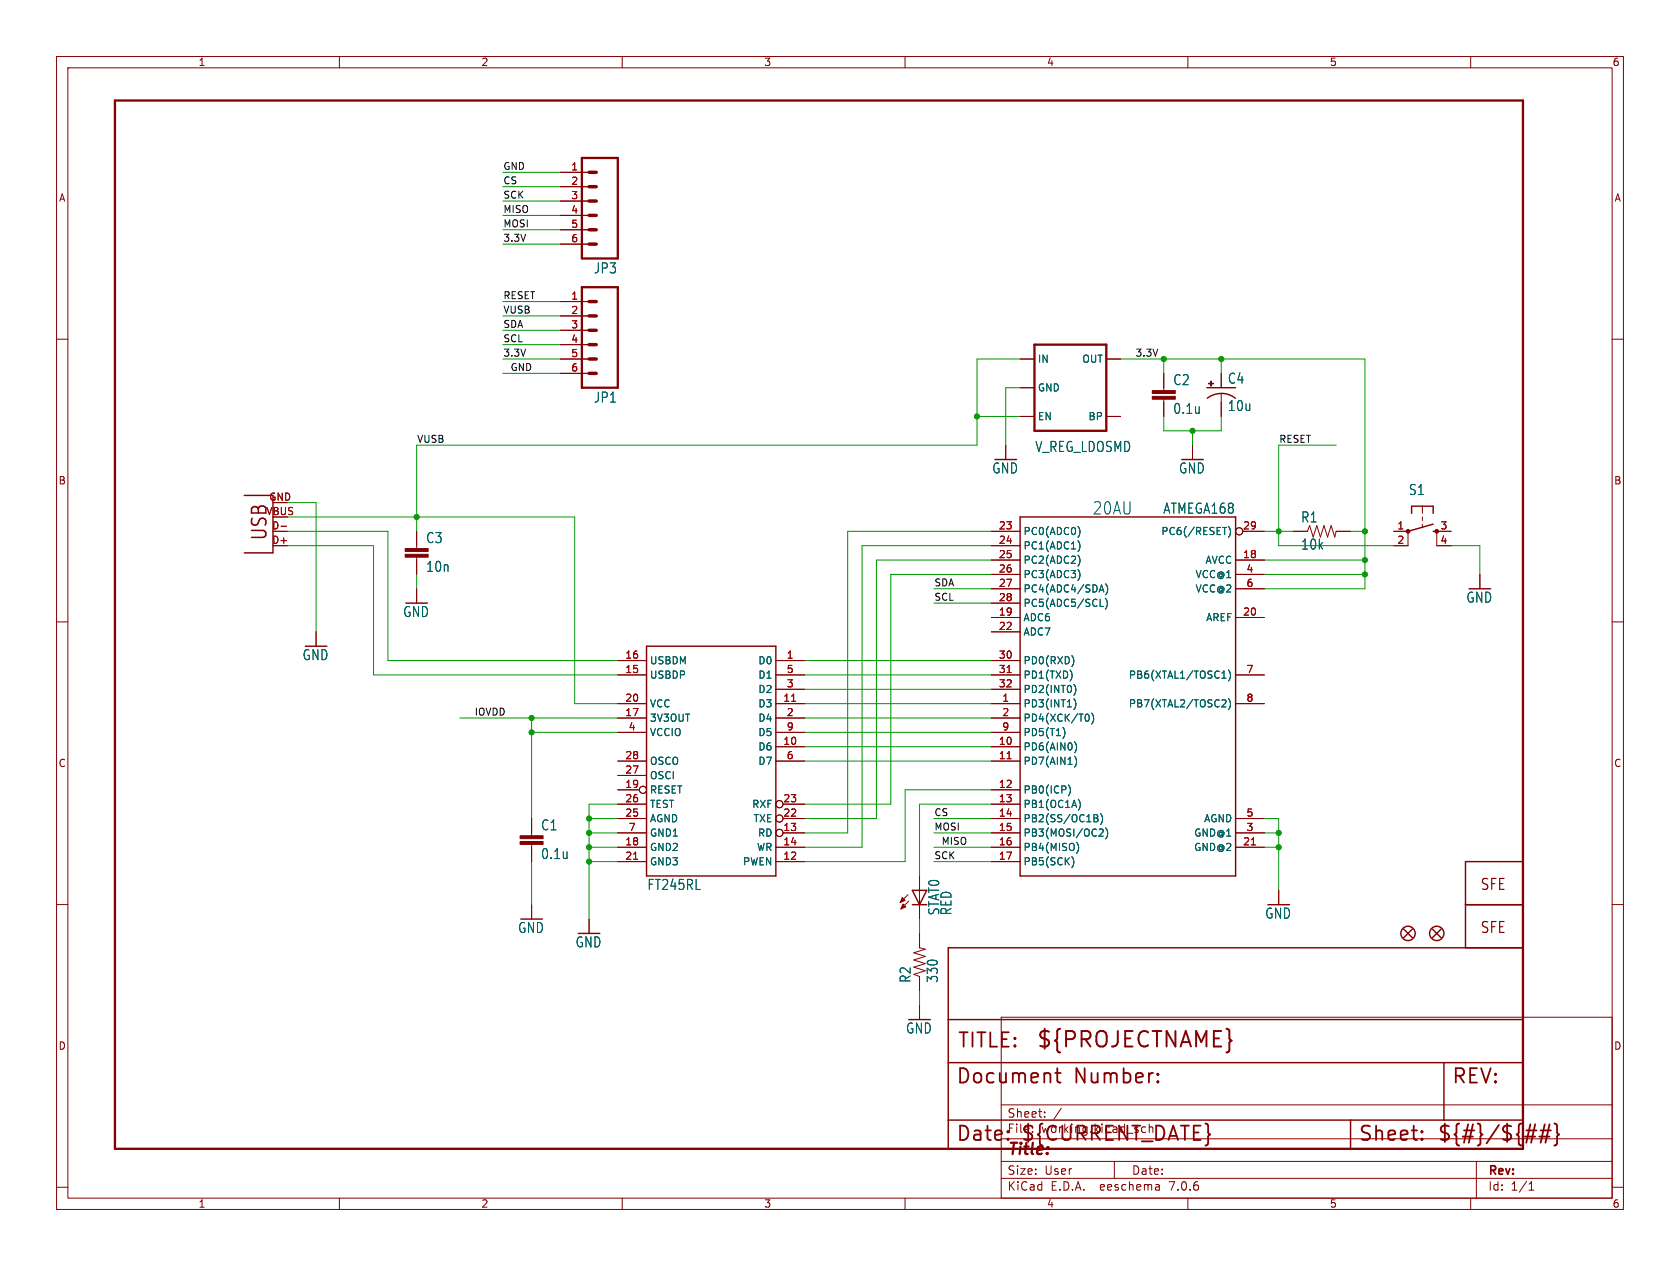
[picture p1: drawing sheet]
<svg xmlns="http://www.w3.org/2000/svg" width="297mm" height="224mm" viewBox="0 0 297 224" stroke-linecap="round" stroke-linejoin="round" font-family="sans-serif">
<g fill="none" stroke="#840000" stroke-width=".18">
<path d="M10 10h277v203.9h-277zM12 12h273v199.9h-273zM60 10v2M110 10v2M160 10v2M210 10v2M260 10v2M99.1 30.5h5M99.1 33h5M99.1 35.6h5M99.1 38.1h5M10 60h2"/>
<path d="M99.1 53.3h5M99.1 55.9h5M99.1 58.4h5M99.1 40.6h5M99.1 43.2h5M285 60h2M99.1 61h5M99.1 63.5h5M99.1 66h5M177.8 78.7v2.6M180.3 63.5h2.6M180.3 68.6h2.6"/>
<path d="M180.3 73.7h2.6M195.6 63.5h2.5M195.6 73.7h2.5M205.7 66v3.1M205.7 70.6v3.1M210.8 78.7v2.6M215.9 66v2.6M215.9 69.6v4.1M48.3 94h2.5M73.7 94v3M73.7 98.6v3M175.3 94h5"/>
<path d="M175.3 99.1h5M175.3 96.5h5M218.4 99.1h5.1M219.7 94h3.8M228.6 94h2.5l.4-1 .7 2 .6-2 .6 2 .7-2 .6 2 .6-2 .7 2 .2-1h2.6M246.4 94h2.5v2.5h-2.5M251.5 89.5v1.3M251.5 91.4v.7M251.5 92.7v.6M256.5 94h-2.5v2.5h2.5M10 110h2M55.9 111.8v2.5"/>
<path d="M73.7 104.1v2.6M109.2 116.8h5.1M109.2 119.4h5.1M137.2 116.8h5M137.2 119.4h5M175.3 109.2h5M175.3 111.8h5M175.3 101.6h5M175.3 104.1h5M175.3 106.7h5M175.3 116.8h5M175.3 119.4h5"/>
<path d="M218.4 109.2h5.1M218.4 101.6h5.1M218.4 104.1h5.1M218.4 119.4h5.1M261.6 101.6v2.5M285 110h2M109.2 124.5h5.1M109.2 134.6h5.1M109.2 139.7h3.8M109.2 127h5.1M109.2 129.5h5.1M109.2 137.2h5.1"/>
<path d="M137.2 124.5h5M137.2 132.1h5M137.2 134.6h5M137.2 127h5M137.2 121.9h5M137.2 129.5h5M175.3 124.5h5M175.3 132.1h5M175.3 134.6h5M175.3 139.7h5M175.3 127h5M175.3 121.9h5"/>
<path d="M175.3 129.5h5M218.4 124.5h5.1M10 160h2M94 144.8v3M94 149.4v3M109.2 142.2h5.1M109.2 144.8h5.1M109.2 147.3h5.1M109.2 149.9h5.1M109.2 152.4h5.1M137.2 149.9h5M137.2 152.4h5"/>
<path d="M138.4 142.2h3.8M138.4 144.8h3.8M138.4 147.3h3.8M160.5 158.2l-1.4 1.4M160.7 159.4l-1.4 1.4M162.6 154.9v7.7M175.3 142.2h5M175.3 144.8h5M175.3 147.3h5M175.3 149.9h5M175.3 152.4h5M218.4 144.8h5.1"/>
<path d="M218.4 147.3h5.1M218.4 149.9h5.1M226.1 157.5v2.5M285 160h2M94 160v2.6M104.1 162.6v2.5M162.6 165.1v2.5l1 .3-2.1 .6 2.1 .7-2.1 .6 2.1 .6-2.1 .7 2.1 .6-2.1 .6 1.1 .4v2.6M162.6 177.8v2.5M177 179.9h108v32h-108zM177 195.4h108M184.7 197.5v.1M184.7 196.7v.1"/>
<path d="M187.6 196l-1.3 2M10 210h2M60 211.9v2M110 211.9v2M160 211.9v2M177 208.4h108M177 205.4h108M177 201.4h108M197 205.4v3M204.9 209.6l.1 .9M205 210.4l-.2 .1M205 209.9h-.2"/>
<path d="M210 211.9v2M260 211.9v2M261 205.4v6.5M270.3 210.5h.9M270.3 209.4l.4-.4v1.5M285 210h2"/>
<circle cx="219.1" cy="94" r=".63"/>
<circle cx="113.7" cy="139.7" r=".63"/>
<circle cx="137.8" cy="147.3" r=".63"/>
<circle cx="137.8" cy="142.2" r=".63"/>
<circle cx="137.8" cy="144.8" r=".63"/>
</g>
<g fill="#840000" stroke="#840000" stroke-width=".18">
<path d="M91.9 148.8h4.1v.6h-4.1z"/>
<path d="M91.9 147.8h4.1v.5h-4.1z"/>
<path d="M213.6 67.8h.9v.1h-.9z"/>
<path d="M214 67.4h.2v.9h-.2z"/>
<path d="M71.6 98h4.1v.6h-4.1z"/>
<path d="M71.6 97h4.1v.5h-4.1z"/>
<path d="M159.5 158.8l.5 .5-.9 .3z"/>
<path d="M159.6 159.9l.5 .5-.8 .4z"/>
<path d="M203.7 70.1h4.1v.5h-4.1z"/>
<path d="M203.7 69.1h4.1v.5h-4.1z"/>
<circle cx="248.9" cy="94" r=".33"/>
<circle cx="254" cy="94" r=".33"/>
</g>
<g fill="none" stroke="#840000" stroke-width=".25">
<path d="M213.4 68.6h5M215.9 69.6a4.1 4.1 0 0 0-2.5 .8M215.9 69.6a4.1 4.1 0 0 1 2.5 .8M43.2 87.6h5.1v10.2h-5.1M180.3 91.4h38.1v63.5h-38.1zM249.6 90.8v-1.3h3.8v1.3M253.4 92.7l-4.5 1.3M253.4 94h.6M114.3 114.3h22.9v40.6h-22.9zM161.3 157.5h2.5l-1.2 2.5zM161.3 160h2.5M248.2 164.3l1.5 1.6"/>
<path d="M249.7 164.3l-1.5 1.6M253.2 164.3l1.6 1.6M254.8 164.3l-1.6 1.6M259.1 160h10.1M259.1 167.6v-15.2h10.1v50.8h-101.6v-35.6h101.6M167.6 198.1h101.6M167.6 180.3h101.6M167.6 188h101.6M238.8 198.1v5.1M255.3 188v10.1"/>
<circle cx="248.9" cy="165.1" r="1.27"/>
<circle cx="254" cy="165.1" r="1.27"/>
</g>
<path d="M20.3 17.8h248.9v185.4h-248.9zM102.9 27.9h6.3v17.8h-6.3zM102.9 50.8h6.3v17.8h-6.3zM182.9 61h12.7v15.2h-12.7z" fill="none" stroke="#840000" stroke-width=".41"/>
<path d="M104.1 30.5h1.3M104.1 33h1.3M104.1 35.6h1.3M104.1 38.1h1.3M104.1 53.3h1.3M104.1 55.9h1.3M104.1 58.4h1.3M104.1 40.6h1.3M104.1 43.2h1.3M104.1 61h1.3M104.1 63.5h1.3M104.1 66h1.3" fill="none" stroke="#840000" stroke-width=".61"/>
<path d="M49.7 93.1h.9M178 119h.8M139.9 124h.8M178 134.2h.8M112 152h.7M221.2 149.4h.7" fill="none" stroke="#a90000" stroke-width=".18"/>
<g fill="none" stroke="#006464" stroke-width=".18">
<path d="M190.6 93.2a1.49 1.49 0 0 1 0 1.8M190.6 95.7a1.49 1.49 0 0 1 0 1.8M190.6 98.2a1.49 1.49 0 0 1 0 1.9M216.1 93.3h.8M217.2 93.1a1.46 1.46 0 0 1 0 1.9M189.5 119.1v.8M189.7 116.2l.1 .6-.1 .9M190.6 100.8a1.49 1.49 0 0 1 0 1.8M194.4 104.4h.6M194.5 107.3h.6M194.7 103.4l.5 1.3M195.4 105.8a1.46 1.46 0 0 1 0 1.9"/>
<path d="M195.5 103.3a1.46 1.46 0 0 1 0 1.9M216 120h.7M216.3 118.9l.1-.2v1.3M217.2 118.5a1.46 1.46 0 0 1 0 1.9M188 128.7a1.49 1.49 0 0 1 0 1.8M188.9 138.8a1.46 1.46 0 0 1 0 2M189.8 123.6a1.46 1.46 0 0 1 0 1.9M189.8 121a1.46 1.46 0 0 1 0 2M190 131.2a1.46 1.46 0 0 1 0 1.9M190 133.7a1.46 1.46 0 0 1 0 2M192.1 126.3a.68 .68 0 0 1 .5 .6 .68 .68 0 0 1-.5 .7M193 126.1a1.46 1.46 0 0 1 0 2"/>
<path d="M216.2 123.8h.4l.1 .3-.7 .9h.7M217.2 123.6a1.46 1.46 0 0 1 0 1.9M189.5 151.6a1.47 1.47 0 0 1 0 1.9M190.4 149a1.49 1.49 0 0 1 0 1.9M190.6 141.4a1.46 1.46 0 0 1 0 1.9M193.4 144.1l.6 .1 .1 .3-.3 .2M193.4 144.7h.4M193.8 144.7l.3 .2v.3l-.7 .2M194.5 146.6l.4 .1 .1 .3-.7 .9h.7M194.6 143.9a1.46 1.46 0 0 1 0 1.9M195.5 146.4a1.46 1.46 0 0 1 0 2"/>
</g>
<g fill="none" stroke="#840000" stroke-width=".32">
<path d="M186.5 189.8h1M186.9 188.9v2.2l.1 .3 .5 .1M204.7 191.2l.1 .2-.1 .1M204.7 191.2l-.1 .2 .1 .1M204.7 189.9v.2M204.7 191.2v.3M204.7 189.9l.1 .1-.1 .1M204.7 189.9l-.1 .1 .1 .1M269.8 199.9h1.8M271.4 198.9l-.7 3.2M272.4 199.9h1.8M273.1 198.9l-.7 3.2"/>
<path d="M273.9 198.9l-.7 3.2M274.8 198.7l.3 .2 .2 .2v1.2l.3 .4-.3 .3v1.2l-.2 .3-.3 .1M178.2 201.4l.1 .1-.1 .1M251.4 201.4l.1 .1-.1 .1M251.4 201.4l-.1 .1 .1 .1M251.4 200.1v.2M251.4 201.4v.2M251.4 200.1l.1 .1-.1 .1M251.4 200.1l-.1 .1 .1 .1M269.6 201h1.8M272.1 201h1.8"/>
</g>
<g fill="none" stroke="#009600" stroke-width=".18">
<path d="M88.9 35.6h10.2M88.9 33h10.2M88.9 30.5h10.2M88.9 38.1h10.2M88.9 58.4h10.2M88.9 43.2h10.2M88.9 40.6h10.2M88.9 53.3h10.2M88.9 55.9h10.2M88.9 66h10.2M88.9 63.5h10.2M88.9 61h10.2"/>
<path d="M172.7 73.7h7.6M180.3 68.6h-2.5v10.1M180.3 63.5h-7.6v15.2h-99v15.3M198.1 63.5h43.2v40.6h-17.8M205.7 63.5v2.5M205.7 73.7v2.5h10.2v-2.5M210.8 76.2v2.5M215.9 63.5v2.5M236.2 78.7h-10.1v17.8h20.3M50.8 94h17.8v22.8h40.6M50.8 96.5h15.2v22.9h43.2M50.8 91.4h50.8v33.1h7.6"/>
<path d="M50.8 88.9h5.1v22.9M175.3 94h-25.4v53.3h-7.7M175.3 99.1h-20.4v45.7h-12.7M175.3 96.5h-22.9v53.4h-10.2M223.5 94h5.1M223.5 99.1h17.8M238.8 94h2.5M256.5 96.5h5.1v5.1M73.7 101.6v2.5M142.2 116.8h33.1M142.2 119.4h33.1M165.1 104.1h10.2"/>
<path d="M165.1 106.7h10.2M175.3 101.6h-17.8v40.6h-15.3M223.5 101.6h17.8M81.3 127h27.9M94 129.5h15.2M94 127v17.8M142.2 129.5h33.1M142.2 127h33.1M142.2 121.9h33.1M142.2 124.5h33.1M142.2 132.1h33.1M142.2 134.6h33.1"/>
<path d="M175.3 139.7h-15.3v12.7h-17.8M94 152.4v7.6M104.1 147.3h5.1M104.1 144.8h5.1M104.1 152.4h5.1M104.1 149.9h5.1M109.2 142.2h-5.1v20.4M165.1 147.3h10.2M165.1 144.8h10.2M165.1 152.4h10.2M165.1 149.9h10.2M175.3 142.2h-12.7v12.7"/>
<path d="M223.5 147.3h2.6M223.5 144.8h2.6v12.7M223.5 149.9h2.6M162.6 162.6v2.5M162.6 175.3v2.5"/>
</g>
<g fill="#009600" stroke="#009600" stroke-width=".18">
<circle cx="73.7" cy="91.4" r=".46"/>
<circle cx="94" cy="129.5" r=".46"/>
<circle cx="104.1" cy="149.9" r=".46"/>
<circle cx="104.1" cy="152.4" r=".46"/>
<circle cx="104.1" cy="147.3" r=".46"/>
<circle cx="104.1" cy="144.8" r=".46"/>
<circle cx="172.7" cy="73.7" r=".46"/>
<circle cx="215.9" cy="63.5" r=".46"/>
<circle cx="205.7" cy="63.5" r=".46"/>
<circle cx="210.8" cy="76.2" r=".46"/>
<circle cx="241.3" cy="101.6" r=".46"/>
<circle cx="241.3" cy="99.1" r=".46"/>
<circle cx="241.3" cy="94" r=".46"/>
<circle cx="226.1" cy="94" r=".46"/>
<circle cx="94" cy="127" r=".46"/>
<circle cx="226.1" cy="147.3" r=".46"/>
<circle cx="226.1" cy="149.9" r=".46"/>
</g>
<text font-size="3.8" fill="#840000" x="183.1" y="185.7">${PROJECTNAME}</text>
<g font-size="3.5" fill="#840000">
<text x="47.5" y="95.8" transform="rotate(-90 47.5 95.8)">USB</text>
<text x="169.2" y="185.7">TITLE:</text>
<text x="168.9" y="192.1">Document</text>
<text x="189.9" y="192.1">Number:</text>
<text x="256.5" y="192.1">REV:</text>
<text x="168.9" y="202.2">Date:</text>
<text x="180.3" y="202.2">${CURRENT_DATE}</text>
<text x="240" y="202.2">Sheet:</text>
<text x="254" y="202.2">${#}/${##}</text>
</g>
<text font-size="3" fill="#0000c2" x="193" y="91.2">20AU</text>
<text font-size="2.8" fill="#840000" x="178" y="204.8">Title:</text>
<g font-size="2.7" fill="#840000">
<text x="261.6" y="157.7">SFE</text>
<text x="261.6" y="165.3">SFE</text>
</g>
<g font-size="2.5" fill="#006464">
<text x="104.9" y="48.6">JP3</text>
<text x="104.9" y="71.4">JP1</text>
<text x="207.3" y="68.3">C2</text>
<text x="217" y="68.1">C4</text>
<text x="207.3" y="73.4">0.1u</text>
<text x="217" y="72.9">10u</text>
<text x="175.3" y="84">GND</text>
<text x="182.9" y="80.2">V_REG_LDOSMD</text>
<text x="208.3" y="84">GND</text>
<text x="249" y="87.8">S1</text>
<text x="205.6" y="91.1">ATMEGA168</text>
<text x="229.9" y="92.6">R1</text>
<text x="75.2" y="96.3">C3</text>
<text x="75.2" y="101.4">10n</text>
<text x="229.9" y="97.4">10k</text>
<text x="259.1" y="106.8">GND</text>
<text x="71.2" y="109.4">GND</text>
<text x="53.4" y="117">GND</text>
<text x="95.6" y="147.1">C1</text>
<text x="95.6" y="152.2">0.1u</text>
<text x="114.4" y="157.6">FT245RL</text>
<text x="166.3" y="162" transform="rotate(-90 166.3 162)">STAT0</text>
<text x="168.4" y="162" transform="rotate(-90 168.4 162)">RED</text>
<text x="91.5" y="165.2">GND</text>
<text x="101.7" y="167.8">GND</text>
<text x="223.6" y="162.7">GND</text>
<text x="161.2" y="173.9" transform="rotate(-90 161.2 173.9)">R2</text>
<text x="166" y="173.9" transform="rotate(-90 166 173.9)">330</text>
<text x="160.1" y="183">GND</text>
</g>
<g font-size="2.1" fill="#840000">
<text x="178" y="197.9">Sheet:</text>
<text x="178" y="200.6">File:</text>
<text x="184.1" y="200.6">working.kicad_sch</text>
<text x="178" y="208">Size:</text>
<text x="184.7" y="208">User</text>
<text x="200" y="208">Date:</text>
<text x="263" y="208.2">Rev:</text>
<text x="178" y="210.8">KiCad</text>
<text x="185.7" y="210.8">E.D.A.</text>
<text x="194.6" y="210.8">eeschema</text>
<text x="207" y="210.8">7.0.6</text>
<text x="263" y="210.8">Id:</text>
<text x="267.1" y="210.8">1/1</text>
</g>
<g font-size="1.8" fill="#840000">
<text x="35" y="11.9">1</text>
<text x="85" y="11.9">2</text>
<text x="135" y="11.9">3</text>
<text x="185" y="11.9">4</text>
<text x="235" y="11.9">5</text>
<text x="285" y="11.9">6</text>
<text x="10.3" y="35.9">A</text>
<text x="285.3" y="35.9">A</text>
<text x="10.3" y="85.9">B</text>
<text x="285.3" y="85.9">B</text>
<text x="10.3" y="135.9">C</text>
<text x="285.3" y="135.9">C</text>
<text x="10.3" y="185.9">D</text>
<text x="285.3" y="185.9">D</text>
<text x="35" y="213.8">1</text>
<text x="85" y="213.8">2</text>
<text x="135" y="213.8">3</text>
<text x="185" y="213.8">4</text>
<text x="235" y="213.8">5</text>
<text x="285" y="213.8">6</text>
</g>
<g font-size="1.8" fill="#a90000">
<text x="100.9" y="30.2">1</text>
<text x="100.9" y="32.8">2</text>
<text x="100.9" y="35.3">3</text>
<text x="100.9" y="37.8">4</text>
<text x="100.9" y="40.4">5</text>
<text x="100.9" y="42.9">6</text>
<text x="100.9" y="53.1">1</text>
<text x="100.9" y="55.6">2</text>
<text x="100.9" y="58.2">3</text>
<text x="100.9" y="60.7">4</text>
<text x="100.9" y="63.2">5</text>
<text x="100.9" y="65.8">6</text>
<text x="47.5" y="88.6">GND</text>
<text x="47" y="91.2">VBUS</text>
<text x="48" y="93.7">D-</text>
<text x="176.5" y="93.7">23</text>
<text x="219.7" y="93.7">29</text>
<text x="246.9" y="93.7">1</text>
<text x="254.6" y="93.7">3</text>
<text x="48" y="96.3">D+</text>
<text x="176.5" y="96.3">24</text>
<text x="176.5" y="98.8">25</text>
<text x="176.5" y="101.3">26</text>
<text x="219.7" y="98.8">18</text>
<text x="220.3" y="101.3">4</text>
<text x="246.9" y="96.3">2</text>
<text x="254.6" y="96.3">4</text>
<text x="176.5" y="103.9">27</text>
<text x="176.5" y="106.4">28</text>
<text x="220.3" y="103.9">6</text>
<text x="176.5" y="109">19</text>
<text x="176.5" y="111.5">22</text>
<text x="219.7" y="109">20</text>
<text x="110.4" y="119.1">15</text>
<text x="110.4" y="116.6">16</text>
<text x="139" y="116.6">1</text>
<text x="139" y="119.1">5</text>
<text x="176.5" y="116.6">30</text>
<text x="176.5" y="119.1">31</text>
<text x="220.3" y="119.1">7</text>
<text x="110.4" y="124.2">20</text>
<text x="138.4" y="124.2">11</text>
<text x="139" y="121.7">3</text>
<text x="176.5" y="121.7">32</text>
<text x="177.1" y="124.2">1</text>
<text x="220.3" y="124.2">8</text>
<text x="110.4" y="126.7">17</text>
<text x="111.1" y="129.3">4</text>
<text x="138.4" y="131.8">10</text>
<text x="139" y="126.7">2</text>
<text x="139" y="129.3">9</text>
<text x="176.5" y="131.8">10</text>
<text x="177.1" y="126.7">2</text>
<text x="177.1" y="129.3">9</text>
<text x="110.4" y="136.9">27</text>
<text x="110.4" y="134.4">28</text>
<text x="139" y="134.4">6</text>
<text x="176.5" y="134.4">11</text>
<text x="110.4" y="139.4">19</text>
<text x="110.4" y="142">26</text>
<text x="138.4" y="142">23</text>
<text x="176.5" y="139.4">12</text>
<text x="176.5" y="142">13</text>
<text x="110.4" y="149.6">18</text>
<text x="110.4" y="144.5">25</text>
<text x="111.1" y="147.1">7</text>
<text x="138.4" y="147.1">13</text>
<text x="138.4" y="149.6">14</text>
<text x="138.4" y="144.5">22</text>
<text x="176.5" y="144.5">14</text>
<text x="176.5" y="147.1">15</text>
<text x="176.5" y="149.6">16</text>
<text x="219.7" y="149.6">21</text>
<text x="220.3" y="147.1">3</text>
<text x="220.3" y="144.5">5</text>
<text x="110.4" y="152.1">21</text>
<text x="138.4" y="152.1">12</text>
<text x="176.5" y="152.1">17</text>
</g>
<g font-size="1.8" fill="#006464">
<text x="183.4" y="64.4">IN</text>
<text x="191.2" y="64.4">OUT</text>
<text x="183.4" y="69.4">GND</text>
<text x="183.4" y="74.5">EN</text>
<text x="192.3" y="74.5">BP</text>
<text x="180.8" y="94.8">PC0(ADC0)</text>
<text x="205.2" y="94.8">PC6(/RESET)</text>
<text x="180.8" y="97.4">PC1(ADC1)</text>
<text x="180.8" y="99.9">PC2(ADC2)</text>
<text x="213" y="99.9">AVCC</text>
<text x="180.8" y="102.5">PC3(ADC3)</text>
<text x="180.8" y="105">PC4(ADC4/SDA)</text>
<text x="180.8" y="107.5">PC5(ADC5/SCL)</text>
<text x="211.3" y="102.5">VCC@1</text>
<text x="211.3" y="105">VCC@2</text>
<text x="180.8" y="110.1">ADC6</text>
<text x="180.8" y="112.6">ADC7</text>
<text x="213.1" y="110.1">AREF</text>
<text x="114.8" y="117.7">USBDM</text>
<text x="134" y="117.7">D0</text>
<text x="180.8" y="117.7">PD0(RXD)</text>
<text x="114.8" y="120.2">USBDP</text>
<text x="114.8" y="125.3">VCC</text>
<text x="134" y="125.3">D3</text>
<text x="134" y="122.8">D2</text>
<text x="134" y="120.2">D1</text>
<text x="180.8" y="125.3">PD3(INT1)</text>
<text x="180.8" y="120.2">PD1(TXD)</text>
<text x="180.8" y="122.8">PD2(INT0)</text>
<text x="199.5" y="120.2">PB6(XTAL1/TOSC1)</text>
<text x="199.5" y="125.3">PB7(XTAL2/TOSC2)</text>
<text x="114.8" y="127.9">3V3OUT</text>
<text x="114.8" y="130.4">VCCIO</text>
<text x="134" y="127.9">D4</text>
<text x="134" y="130.4">D5</text>
<text x="180.8" y="127.9">PD4(XCK/T0)</text>
<text x="180.8" y="130.4">PD5(T1)</text>
<text x="114.8" y="135.5">OSCO</text>
<text x="134" y="132.9">D6</text>
<text x="134" y="135.5">D7</text>
<text x="180.8" y="132.9">PD6(AIN0)</text>
<text x="180.8" y="135.5">PD7(AIN1)</text>
<text x="114.8" y="140.6">RESET</text>
<text x="114.8" y="143.1">TEST</text>
<text x="114.8" y="138">OSCI</text>
<text x="132.9" y="143.1">RXF</text>
<text x="180.8" y="140.6">PB0(ICP)</text>
<text x="180.8" y="143.1">PB1(OC1A)</text>
<text x="114.8" y="145.6">AGND</text>
<text x="114.8" y="148.2">GND1</text>
<text x="133.1" y="145.6">TXE</text>
<text x="133.9" y="148.2">RD</text>
<text x="180.8" y="145.6">PB2(SS/OC1B)</text>
<text x="180.8" y="148.2">PB3(MOSI/OC2)</text>
<text x="211" y="148.2">GND@1</text>
<text x="212.8" y="145.6">AGND</text>
<text x="114.8" y="150.7">GND2</text>
<text x="114.8" y="153.3">GND3</text>
<text x="131.2" y="153.3">PWEN</text>
<text x="133.7" y="150.7">WR</text>
<text x="180.8" y="150.7">PB4(MISO)</text>
<text x="180.8" y="153.3">PB5(SCK)</text>
<text x="211" y="150.7">GND@2</text>
</g>
<g font-size="1.7" fill="#0f0f0f">
<text x="88.9" y="30.1">GND</text>
<text x="88.9" y="32.7">CS</text>
<text x="88.9" y="35.2">SCK</text>
<text x="88.9" y="37.8">MISO</text>
<text x="88.9" y="40.3">MOSI</text>
<text x="88.9" y="42.8">3.3V</text>
<text x="88.9" y="53">RESET</text>
<text x="88.9" y="58.1">SDA</text>
<text x="88.9" y="55.5">VUSB</text>
<text x="88.9" y="63.2">3.3V</text>
<text x="88.9" y="60.6">SCL</text>
<text x="90.2" y="65.7">GND</text>
<text x="200.7" y="63.2">3.3V</text>
<text x="73.7" y="78.4">VUSB</text>
<text x="226.1" y="78.4">RESET</text>
<text x="165.1" y="106.3">SCL</text>
<text x="165.1" y="103.8">SDA</text>
<text x="83.8" y="126.7">IOVDD</text>
<text x="165.1" y="144.4">CS</text>
<text x="165.1" y="147">MOSI</text>
<text x="166.4" y="149.5">MISO</text>
<text x="165.1" y="152.1">SCK</text>
</g>
</svg>
